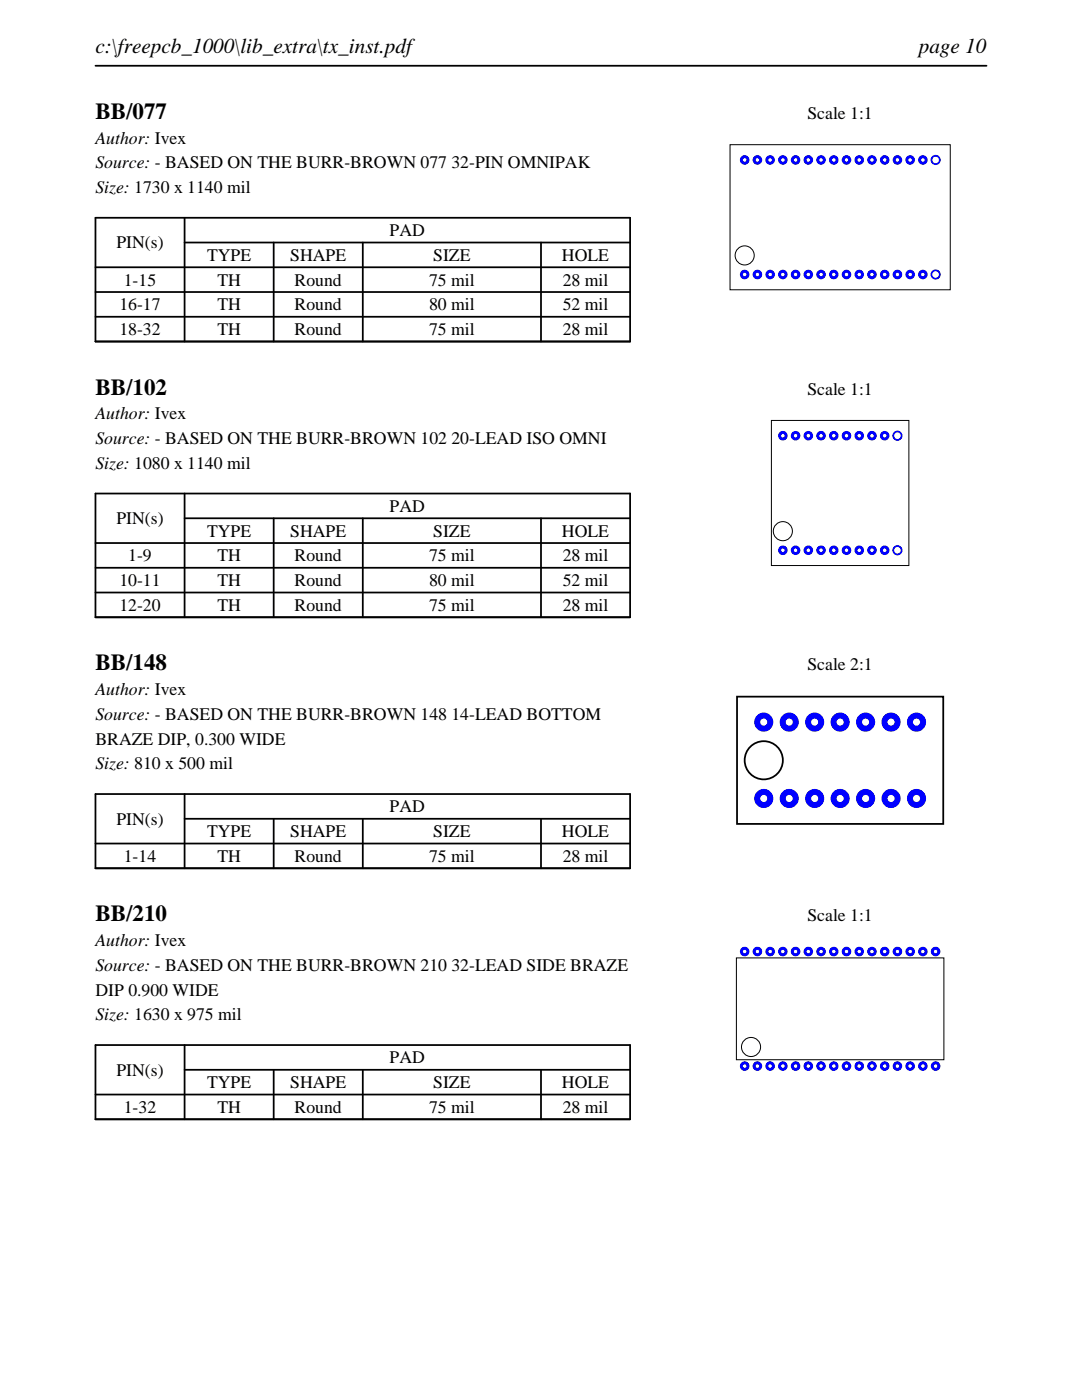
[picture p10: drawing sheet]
<svg xmlns="http://www.w3.org/2000/svg" width="216mm" height="279mm" viewBox="0 0 216 279" stroke-linecap="round" stroke-linejoin="round" font-family="sans-serif">
<path d="M19 13.1h177.8M19 43.5h106.7v24.7h-106.7zM19 53.3h106.7M19 58.3h106.7M36.8 48.4h88.9M36.8 43.5v24.7M54.6 48.4v19.8M72.4 48.4v19.8M107.9 48.4v19.8M19 63.2h106.7" fill="none" stroke="#000" stroke-width=".35"/>
<g fill="none" stroke="#000" stroke-width=".2">
<path d="M145.7 28.9h43.9v28.9h-43.9z"/>
<circle cx="148.6" cy="51" r="1.91"/>
</g>
<g fill="#00f">
<path d="M147.6 54.8a.95 .95 0 0 0 1.9 0 .95 .95 0 0 0-1.9 0zM148.2 54.8a.36 .36 0 0 1 .7 0 .36 .36 0 0 1-.7 0z"/>
<path d="M150.2 54.8a.95 .95 0 0 0 1.9 0 .95 .95 0 0 0-1.9 0zM150.8 54.8a.36 .36 0 0 1 .7 0 .36 .36 0 0 1-.7 0z"/>
<path d="M152.7 54.8a.95 .95 0 0 0 1.9 0 .95 .95 0 0 0-1.9 0zM153.3 54.8a.36 .36 0 0 1 .7 0 .36 .36 0 0 1-.7 0z"/>
<path d="M155.3 54.8a.95 .95 0 0 0 1.9 0 .95 .95 0 0 0-1.9 0zM155.9 54.8a.36 .36 0 0 1 .7 0 .36 .36 0 0 1-.7 0z"/>
<path d="M157.8 54.8a.95 .95 0 0 0 1.9 0 .95 .95 0 0 0-1.9 0zM158.4 54.8a.36 .36 0 0 1 .7 0 .36 .36 0 0 1-.7 0z"/>
<path d="M160.3 54.8a.95 .95 0 0 0 1.9 0 .95 .95 0 0 0-1.9 0zM160.9 54.8a.36 .36 0 0 1 .7 0 .36 .36 0 0 1-.7 0z"/>
<path d="M162.9 54.8a.95 .95 0 0 0 1.9 0 .95 .95 0 0 0-1.9 0zM163.5 54.8a.36 .36 0 0 1 .7 0 .36 .36 0 0 1-.7 0z"/>
<path d="M165.4 54.8a.95 .95 0 0 0 1.9 0 .95 .95 0 0 0-1.9 0zM166 54.8a.36 .36 0 0 1 .7 0 .36 .36 0 0 1-.7 0z"/>
<path d="M168 54.8a.95 .95 0 0 0 1.9 0 .95 .95 0 0 0-1.9 0zM168.6 54.8a.36 .36 0 0 1 .7 0 .36 .36 0 0 1-.7 0z"/>
<path d="M170.5 54.8a.95 .95 0 0 0 1.9 0 .95 .95 0 0 0-1.9 0zM171.1 54.8a.36 .36 0 0 1 .7 0 .36 .36 0 0 1-.7 0z"/>
<path d="M173 54.8a.95 .95 0 0 0 1.9 0 .95 .95 0 0 0-1.9 0zM173.6 54.8a.36 .36 0 0 1 .7 0 .36 .36 0 0 1-.7 0z"/>
<path d="M175.6 54.8a.95 .95 0 0 0 1.9 0 .95 .95 0 0 0-1.9 0zM176.2 54.8a.36 .36 0 0 1 .7 0 .36 .36 0 0 1-.7 0z"/>
<path d="M178.1 54.8a.95 .95 0 0 0 1.9 0 .95 .95 0 0 0-1.9 0zM178.7 54.8a.36 .36 0 0 1 .7 0 .36 .36 0 0 1-.7 0z"/>
<path d="M180.7 54.8a.95 .95 0 0 0 1.9 0 .95 .95 0 0 0-1.9 0zM181.3 54.8a.36 .36 0 0 1 .7 0 .36 .36 0 0 1-.7 0z"/>
<path d="M183.2 54.8a.95 .95 0 0 0 1.9 0 .95 .95 0 0 0-1.9 0zM183.8 54.8a.36 .36 0 0 1 .7 0 .36 .36 0 0 1-.7 0z"/>
<path d="M185.7 54.8a1.02 1.02 0 0 0 2 0 1.02 1.02 0 0 0-2 0zM186 54.8a.7 .7 0 0 1 1.4 0 .7 .7 0 0 1-1.4 0z"/>
<path d="M185.7 31.9a1.02 1.02 0 0 0 2 0 1.02 1.02 0 0 0-2 0zM186 31.9a.7 .7 0 0 1 1.4 0 .7 .7 0 0 1-1.4 0z"/>
<path d="M183.2 31.9a.95 .95 0 0 0 1.9 0 .95 .95 0 0 0-1.9 0zM183.8 31.9a.36 .36 0 0 1 .7 0 .36 .36 0 0 1-.7 0z"/>
<path d="M180.7 31.9a.95 .95 0 0 0 1.9 0 .95 .95 0 0 0-1.9 0zM181.3 31.9a.36 .36 0 0 1 .7 0 .36 .36 0 0 1-.7 0z"/>
<path d="M178.1 31.9a.95 .95 0 0 0 1.9 0 .95 .95 0 0 0-1.9 0zM178.7 31.9a.36 .36 0 0 1 .7 0 .36 .36 0 0 1-.7 0z"/>
<path d="M175.6 31.9a.95 .95 0 0 0 1.9 0 .95 .95 0 0 0-1.9 0zM176.2 31.9a.36 .36 0 0 1 .7 0 .36 .36 0 0 1-.7 0z"/>
<path d="M173 31.9a.95 .95 0 0 0 1.9 0 .95 .95 0 0 0-1.9 0zM173.6 31.9a.36 .36 0 0 1 .7 0 .36 .36 0 0 1-.7 0z"/>
<path d="M170.5 31.9a.95 .95 0 0 0 1.9 0 .95 .95 0 0 0-1.9 0zM171.1 31.9a.36 .36 0 0 1 .7 0 .36 .36 0 0 1-.7 0z"/>
<path d="M168 31.9a.95 .95 0 0 0 1.9 0 .95 .95 0 0 0-1.9 0zM168.6 31.9a.36 .36 0 0 1 .7 0 .36 .36 0 0 1-.7 0z"/>
<path d="M165.4 31.9a.95 .95 0 0 0 1.9 0 .95 .95 0 0 0-1.9 0zM166 31.9a.36 .36 0 0 1 .7 0 .36 .36 0 0 1-.7 0z"/>
<path d="M162.9 31.9a.95 .95 0 0 0 1.9 0 .95 .95 0 0 0-1.9 0zM163.5 31.9a.36 .36 0 0 1 .7 0 .36 .36 0 0 1-.7 0z"/>
<path d="M160.3 31.9a.95 .95 0 0 0 1.9 0 .95 .95 0 0 0-1.9 0zM160.9 31.9a.36 .36 0 0 1 .7 0 .36 .36 0 0 1-.7 0z"/>
<path d="M157.8 31.9a.95 .95 0 0 0 1.9 0 .95 .95 0 0 0-1.9 0zM158.4 31.9a.36 .36 0 0 1 .7 0 .36 .36 0 0 1-.7 0z"/>
<path d="M155.3 31.9a.95 .95 0 0 0 1.9 0 .95 .95 0 0 0-1.9 0zM155.9 31.9a.36 .36 0 0 1 .7 0 .36 .36 0 0 1-.7 0z"/>
<path d="M152.7 31.9a.95 .95 0 0 0 1.9 0 .95 .95 0 0 0-1.9 0zM153.3 31.9a.36 .36 0 0 1 .7 0 .36 .36 0 0 1-.7 0z"/>
<path d="M150.2 31.9a.95 .95 0 0 0 1.9 0 .95 .95 0 0 0-1.9 0zM150.8 31.9a.36 .36 0 0 1 .7 0 .36 .36 0 0 1-.7 0z"/>
<path d="M147.6 31.9a.95 .95 0 0 0 1.9 0 .95 .95 0 0 0-1.9 0zM148.2 31.9a.36 .36 0 0 1 .7 0 .36 .36 0 0 1-.7 0z"/>
</g>
<path d="M19 98.5h106.7v24.7h-106.7zM36.8 98.5v24.7M19 108.4h106.7M19 113.3h106.7M19 118.3h106.7M36.8 103.4h88.9M54.6 103.4v19.8M72.4 103.4v19.8M107.9 103.4v19.8" fill="none" stroke="#000" stroke-width=".35"/>
<g fill="none" stroke="#000" stroke-width=".2">
<path d="M153.9 83.9h27.5v29h-27.5z"/>
<circle cx="156.2" cy="106" r="1.91"/>
</g>
<g fill="#00f">
<path d="M155.3 109.8a.95 .95 0 0 0 1.9 0 .95 .95 0 0 0-1.9 0zM155.9 109.8a.36 .36 0 0 1 .7 0 .36 .36 0 0 1-.7 0z"/>
<path d="M157.8 109.8a.95 .95 0 0 0 1.9 0 .95 .95 0 0 0-1.9 0zM158.4 109.8a.36 .36 0 0 1 .7 0 .36 .36 0 0 1-.7 0z"/>
<path d="M160.3 109.8a.95 .95 0 0 0 1.9 0 .95 .95 0 0 0-1.9 0zM160.9 109.8a.36 .36 0 0 1 .7 0 .36 .36 0 0 1-.7 0z"/>
<path d="M162.9 109.8a.95 .95 0 0 0 1.9 0 .95 .95 0 0 0-1.9 0zM163.5 109.8a.36 .36 0 0 1 .7 0 .36 .36 0 0 1-.7 0z"/>
<path d="M165.4 109.8a.95 .95 0 0 0 1.9 0 .95 .95 0 0 0-1.9 0zM166 109.8a.36 .36 0 0 1 .7 0 .36 .36 0 0 1-.7 0z"/>
<path d="M168 109.8a.95 .95 0 0 0 1.9 0 .95 .95 0 0 0-1.9 0zM168.6 109.8a.36 .36 0 0 1 .7 0 .36 .36 0 0 1-.7 0z"/>
<path d="M170.5 109.8a.95 .95 0 0 0 1.9 0 .95 .95 0 0 0-1.9 0zM171.1 109.8a.36 .36 0 0 1 .7 0 .36 .36 0 0 1-.7 0z"/>
<path d="M173 109.8a.95 .95 0 0 0 1.9 0 .95 .95 0 0 0-1.9 0zM173.6 109.8a.36 .36 0 0 1 .7 0 .36 .36 0 0 1-.7 0z"/>
<path d="M175.6 109.8a.95 .95 0 0 0 1.9 0 .95 .95 0 0 0-1.9 0zM176.2 109.8a.36 .36 0 0 1 .7 0 .36 .36 0 0 1-.7 0z"/>
<path d="M178.1 109.8a1.02 1.02 0 0 0 2 0 1.02 1.02 0 0 0-2 0zM178.4 109.8a.66 .66 0 0 1 1.3 0 .66 .66 0 0 1-1.3 0z"/>
<path d="M178.1 87a1.02 1.02 0 0 0 2 0 1.02 1.02 0 0 0-2 0zM178.4 87a.66 .66 0 0 1 1.3 0 .66 .66 0 0 1-1.3 0z"/>
<path d="M175.6 87a.95 .95 0 0 0 1.9 0 .95 .95 0 0 0-1.9 0zM176.2 87a.36 .36 0 0 1 .7 0 .36 .36 0 0 1-.7 0z"/>
<path d="M173 87a.95 .95 0 0 0 1.9 0 .95 .95 0 0 0-1.9 0zM173.6 87a.36 .36 0 0 1 .7 0 .36 .36 0 0 1-.7 0z"/>
<path d="M170.5 87a.95 .95 0 0 0 1.9 0 .95 .95 0 0 0-1.9 0zM171.1 87a.36 .36 0 0 1 .7 0 .36 .36 0 0 1-.7 0z"/>
<path d="M168 87a.95 .95 0 0 0 1.9 0 .95 .95 0 0 0-1.9 0zM168.6 87a.36 .36 0 0 1 .7 0 .36 .36 0 0 1-.7 0z"/>
<path d="M165.4 87a.95 .95 0 0 0 1.9 0 .95 .95 0 0 0-1.9 0zM166 87a.36 .36 0 0 1 .7 0 .36 .36 0 0 1-.7 0z"/>
<path d="M162.9 87a.95 .95 0 0 0 1.9 0 .95 .95 0 0 0-1.9 0zM163.5 87a.36 .36 0 0 1 .7 0 .36 .36 0 0 1-.7 0z"/>
<path d="M160.3 87a.95 .95 0 0 0 1.9 0 .95 .95 0 0 0-1.9 0zM160.9 87a.36 .36 0 0 1 .7 0 .36 .36 0 0 1-.7 0z"/>
<path d="M157.8 87a.95 .95 0 0 0 1.9 0 .95 .95 0 0 0-1.9 0zM158.4 87a.36 .36 0 0 1 .7 0 .36 .36 0 0 1-.7 0z"/>
<path d="M155.3 87a.95 .95 0 0 0 1.9 0 .95 .95 0 0 0-1.9 0zM155.9 87a.36 .36 0 0 1 .7 0 .36 .36 0 0 1-.7 0z"/>
</g>
<path d="M19 158.5h106.7v14.8h-106.7zM36.8 158.5v14.8M19 168.3h106.7M36.8 163.4h88.9M54.6 163.4v9.9M72.4 163.4v9.9M107.9 163.4v9.9" fill="none" stroke="#000" stroke-width=".35"/>
<g fill="none" stroke="#000" stroke-width=".36">
<path d="M147.1 139h41.1v25.4h-41.1z"/>
<circle cx="152.4" cy="151.7" r="3.8"/>
</g>
<g fill="#00f">
<path d="M150.5 159.4a1.91 1.91 0 0 0 3.8 0 1.91 1.91 0 0 0-3.8 0zM151.7 159.4a.71 .71 0 0 1 1.4 0 .71 .71 0 0 1-1.4 0z"/>
<path d="M155.6 159.4a1.91 1.91 0 0 0 3.8 0 1.91 1.91 0 0 0-3.8 0zM156.8 159.4a.71 .71 0 0 1 1.4 0 .71 .71 0 0 1-1.4 0z"/>
<path d="M160.7 159.4a1.91 1.91 0 0 0 3.8 0 1.91 1.91 0 0 0-3.8 0zM161.8 159.4a.75 .75 0 0 1 1.5 0 .75 .75 0 0 1-1.5 0z"/>
<path d="M165.7 159.4a1.91 1.91 0 0 0 3.8 0 1.91 1.91 0 0 0-3.8 0zM166.9 159.4a.75 .75 0 0 1 1.5 0 .75 .75 0 0 1-1.5 0z"/>
<path d="M170.8 159.4a1.91 1.91 0 0 0 3.8 0 1.91 1.91 0 0 0-3.8 0zM172 159.4a.71 .71 0 0 1 1.4 0 .71 .71 0 0 1-1.4 0z"/>
<path d="M175.9 159.4a1.91 1.91 0 0 0 3.8 0 1.91 1.91 0 0 0-3.8 0zM177.1 159.4a.71 .71 0 0 1 1.4 0 .71 .71 0 0 1-1.4 0z"/>
<path d="M181 159.4a1.91 1.91 0 0 0 3.8 0 1.91 1.91 0 0 0-3.8 0zM182.2 159.4a.71 .71 0 0 1 1.4 0 .71 .71 0 0 1-1.4 0z"/>
<path d="M181 144.1a1.91 1.91 0 0 0 3.8 0 1.91 1.91 0 0 0-3.8 0zM182.2 144.1a.71 .71 0 0 1 1.4 0 .71 .71 0 0 1-1.4 0z"/>
<path d="M175.9 144.1a1.91 1.91 0 0 0 3.8 0 1.91 1.91 0 0 0-3.8 0zM177.1 144.1a.71 .71 0 0 1 1.4 0 .71 .71 0 0 1-1.4 0z"/>
<path d="M170.8 144.1a1.91 1.91 0 0 0 3.8 0 1.91 1.91 0 0 0-3.8 0zM172 144.1a.71 .71 0 0 1 1.4 0 .71 .71 0 0 1-1.4 0z"/>
<path d="M165.7 144.1a1.91 1.91 0 0 0 3.8 0 1.91 1.91 0 0 0-3.8 0zM166.9 144.1a.75 .75 0 0 1 1.5 0 .75 .75 0 0 1-1.5 0z"/>
<path d="M160.7 144.1a1.91 1.91 0 0 0 3.8 0 1.91 1.91 0 0 0-3.8 0zM161.8 144.1a.75 .75 0 0 1 1.5 0 .75 .75 0 0 1-1.5 0z"/>
<path d="M155.6 144.1a1.91 1.91 0 0 0 3.8 0 1.91 1.91 0 0 0-3.8 0zM156.8 144.1a.71 .71 0 0 1 1.4 0 .71 .71 0 0 1-1.4 0z"/>
<path d="M150.5 144.1a1.91 1.91 0 0 0 3.8 0 1.91 1.91 0 0 0-3.8 0zM151.7 144.1a.71 .71 0 0 1 1.4 0 .71 .71 0 0 1-1.4 0z"/>
</g>
<path d="M19 208.6h106.7v14.8h-106.7zM19 218.4h106.7M36.8 213.5h88.9M36.8 208.6v14.8M54.6 213.5v9.9M72.4 213.5v9.9M107.9 213.5v9.9" fill="none" stroke="#000" stroke-width=".35"/>
<g fill="none" stroke="#000" stroke-width=".2">
<path d="M146.9 191.2h41.4v20.3h-41.4z"/>
<circle cx="149.9" cy="209" r="1.91"/>
</g>
<g fill="#00f">
<path d="M147.6 212.8a.95 .95 0 0 0 1.9 0 .95 .95 0 0 0-1.9 0zM148.2 212.8a.36 .36 0 0 1 .7 0 .36 .36 0 0 1-.7 0z"/>
<path d="M150.2 212.8a.95 .95 0 0 0 1.9 0 .95 .95 0 0 0-1.9 0zM150.8 212.8a.36 .36 0 0 1 .7 0 .36 .36 0 0 1-.7 0z"/>
<path d="M152.7 212.8a.95 .95 0 0 0 1.9 0 .95 .95 0 0 0-1.9 0zM153.3 212.8a.36 .36 0 0 1 .7 0 .36 .36 0 0 1-.7 0z"/>
<path d="M155.3 212.8a.95 .95 0 0 0 1.9 0 .95 .95 0 0 0-1.9 0zM155.9 212.8a.36 .36 0 0 1 .7 0 .36 .36 0 0 1-.7 0z"/>
<path d="M157.8 212.8a.95 .95 0 0 0 1.9 0 .95 .95 0 0 0-1.9 0zM158.4 212.8a.36 .36 0 0 1 .7 0 .36 .36 0 0 1-.7 0z"/>
<path d="M160.3 212.8a.95 .95 0 0 0 1.9 0 .95 .95 0 0 0-1.9 0zM160.9 212.8a.36 .36 0 0 1 .7 0 .36 .36 0 0 1-.7 0z"/>
<path d="M162.9 212.8a.95 .95 0 0 0 1.9 0 .95 .95 0 0 0-1.9 0zM163.5 212.8a.36 .36 0 0 1 .7 0 .36 .36 0 0 1-.7 0z"/>
<path d="M165.4 212.8a.95 .95 0 0 0 1.9 0 .95 .95 0 0 0-1.9 0zM166 212.8a.36 .36 0 0 1 .7 0 .36 .36 0 0 1-.7 0z"/>
<path d="M168 212.8a.95 .95 0 0 0 1.9 0 .95 .95 0 0 0-1.9 0zM168.6 212.8a.36 .36 0 0 1 .7 0 .36 .36 0 0 1-.7 0z"/>
<path d="M170.5 212.8a.95 .95 0 0 0 1.9 0 .95 .95 0 0 0-1.9 0zM171.1 212.8a.36 .36 0 0 1 .7 0 .36 .36 0 0 1-.7 0z"/>
<path d="M173 212.8a.95 .95 0 0 0 1.9 0 .95 .95 0 0 0-1.9 0zM173.6 212.8a.36 .36 0 0 1 .7 0 .36 .36 0 0 1-.7 0z"/>
<path d="M175.6 212.8a.95 .95 0 0 0 1.9 0 .95 .95 0 0 0-1.9 0zM176.2 212.8a.36 .36 0 0 1 .7 0 .36 .36 0 0 1-.7 0z"/>
<path d="M178.1 212.8a.95 .95 0 0 0 1.9 0 .95 .95 0 0 0-1.9 0zM178.7 212.8a.36 .36 0 0 1 .7 0 .36 .36 0 0 1-.7 0z"/>
<path d="M180.7 212.8a.95 .95 0 0 0 1.9 0 .95 .95 0 0 0-1.9 0zM181.3 212.8a.36 .36 0 0 1 .7 0 .36 .36 0 0 1-.7 0z"/>
<path d="M183.2 212.8a.95 .95 0 0 0 1.9 0 .95 .95 0 0 0-1.9 0zM183.8 212.8a.36 .36 0 0 1 .7 0 .36 .36 0 0 1-.7 0z"/>
<path d="M185.7 212.8a.95 .95 0 0 0 1.9 0 .95 .95 0 0 0-1.9 0zM186.3 212.8a.36 .36 0 0 1 .7 0 .36 .36 0 0 1-.7 0z"/>
<path d="M185.7 189.9a.95 .95 0 0 0 1.9 0 .95 .95 0 0 0-1.9 0zM186.3 189.9a.36 .36 0 0 1 .7 0 .36 .36 0 0 1-.7 0z"/>
<path d="M183.2 189.9a.95 .95 0 0 0 1.9 0 .95 .95 0 0 0-1.9 0zM183.8 189.9a.36 .36 0 0 1 .7 0 .36 .36 0 0 1-.7 0z"/>
<path d="M180.7 189.9a.95 .95 0 0 0 1.9 0 .95 .95 0 0 0-1.9 0zM181.3 189.9a.36 .36 0 0 1 .7 0 .36 .36 0 0 1-.7 0z"/>
<path d="M178.1 189.9a.95 .95 0 0 0 1.9 0 .95 .95 0 0 0-1.9 0zM178.7 189.9a.36 .36 0 0 1 .7 0 .36 .36 0 0 1-.7 0z"/>
<path d="M175.6 189.9a.95 .95 0 0 0 1.9 0 .95 .95 0 0 0-1.9 0zM176.2 189.9a.36 .36 0 0 1 .7 0 .36 .36 0 0 1-.7 0z"/>
<path d="M173 189.9a.95 .95 0 0 0 1.9 0 .95 .95 0 0 0-1.9 0zM173.6 189.9a.36 .36 0 0 1 .7 0 .36 .36 0 0 1-.7 0z"/>
<path d="M170.5 189.9a.95 .95 0 0 0 1.9 0 .95 .95 0 0 0-1.9 0zM171.1 189.9a.36 .36 0 0 1 .7 0 .36 .36 0 0 1-.7 0z"/>
<path d="M168 189.9a.95 .95 0 0 0 1.9 0 .95 .95 0 0 0-1.9 0zM168.6 189.9a.36 .36 0 0 1 .7 0 .36 .36 0 0 1-.7 0z"/>
<path d="M165.4 189.9a.95 .95 0 0 0 1.9 0 .95 .95 0 0 0-1.9 0zM166 189.9a.36 .36 0 0 1 .7 0 .36 .36 0 0 1-.7 0z"/>
<path d="M162.9 189.9a.95 .95 0 0 0 1.9 0 .95 .95 0 0 0-1.9 0zM163.5 189.9a.36 .36 0 0 1 .7 0 .36 .36 0 0 1-.7 0z"/>
<path d="M160.3 189.9a.95 .95 0 0 0 1.9 0 .95 .95 0 0 0-1.9 0zM160.9 189.9a.36 .36 0 0 1 .7 0 .36 .36 0 0 1-.7 0z"/>
<path d="M157.8 189.9a.95 .95 0 0 0 1.9 0 .95 .95 0 0 0-1.9 0zM158.4 189.9a.36 .36 0 0 1 .7 0 .36 .36 0 0 1-.7 0z"/>
<path d="M155.3 189.9a.95 .95 0 0 0 1.9 0 .95 .95 0 0 0-1.9 0zM155.9 189.9a.36 .36 0 0 1 .7 0 .36 .36 0 0 1-.7 0z"/>
<path d="M152.7 189.9a.95 .95 0 0 0 1.9 0 .95 .95 0 0 0-1.9 0zM153.3 189.9a.36 .36 0 0 1 .7 0 .36 .36 0 0 1-.7 0z"/>
<path d="M150.2 189.9a.95 .95 0 0 0 1.9 0 .95 .95 0 0 0-1.9 0zM150.8 189.9a.36 .36 0 0 1 .7 0 .36 .36 0 0 1-.7 0z"/>
<path d="M147.6 189.9a.95 .95 0 0 0 1.9 0 .95 .95 0 0 0-1.9 0zM148.2 189.9a.36 .36 0 0 1 .7 0 .36 .36 0 0 1-.7 0z"/>
</g>
<g font-size="4.6">
<text x="19" y="23.7">BB/077</text>
<text x="19" y="78.7">BB/102</text>
<text x="19" y="133.8">BB/148</text>
<text x="19" y="183.9">BB/210</text>
</g>
<g font-size="4.2">
<text x="19" y="10.6">c:\freepcb_1000\lib_extra\tx_inst.pdf</text>
<text x="183.3" y="10.6">page 10</text>
</g>
<g font-size="3.5">
<text x="161.1" y="23.7">Scale 1:1</text>
<text x="19" y="28.6">Author: Ivex</text>
<text x="19" y="33.6">Source: - BASED ON THE BURR-BROWN 077 32-PIN OMNIPAK</text>
<text x="19" y="38.5">Size: 1730 x 1140 mil</text>
<text x="77.8" y="47.1">PAD</text>
<text x="23.2" y="49.6">PIN(s)</text>
<text x="41.3" y="52.1">TYPE</text>
<text x="57.9" y="52.1">SHAPE</text>
<text x="86.4" y="52.1">SIZE</text>
<text x="112.1" y="52.1">HOLE</text>
<text x="24.7" y="57">1-15</text>
<text x="43.4" y="57">TH</text>
<text x="58.8" y="57">Round</text>
<text x="85.6" y="57">75 mil</text>
<text x="112.3" y="57">28 mil</text>
<text x="23.8" y="61.9">16-17</text>
<text x="43.4" y="61.9">TH</text>
<text x="58.8" y="61.9">Round</text>
<text x="85.6" y="61.9">80 mil</text>
<text x="112.3" y="61.9">52 mil</text>
<text x="23.8" y="66.9">18-32</text>
<text x="43.4" y="66.9">TH</text>
<text x="58.8" y="66.9">Round</text>
<text x="85.6" y="66.9">75 mil</text>
<text x="112.3" y="66.9">28 mil</text>
<text x="19" y="83.7">Author: Ivex</text>
<text x="161.1" y="78.7">Scale 1:1</text>
<text x="19" y="88.6">Source: - BASED ON THE BURR-BROWN 102 20-LEAD ISO OMNI</text>
<text x="19" y="93.6">Size: 1080 x 1140 mil</text>
<text x="23.2" y="104.6">PIN(s)</text>
<text x="41.3" y="107.1">TYPE</text>
<text x="57.9" y="107.1">SHAPE</text>
<text x="77.8" y="102.2">PAD</text>
<text x="86.4" y="107.1">SIZE</text>
<text x="112.1" y="107.1">HOLE</text>
<text x="25.6" y="112">1-9</text>
<text x="43.4" y="112">TH</text>
<text x="58.8" y="112">Round</text>
<text x="85.6" y="112">75 mil</text>
<text x="112.3" y="112">28 mil</text>
<text x="23.8" y="117">10-11</text>
<text x="43.4" y="117">TH</text>
<text x="58.8" y="117">Round</text>
<text x="85.6" y="117">80 mil</text>
<text x="112.3" y="117">52 mil</text>
<text x="23.8" y="121.9">12-20</text>
<text x="43.4" y="121.9">TH</text>
<text x="58.8" y="121.9">Round</text>
<text x="85.6" y="121.9">75 mil</text>
<text x="112.3" y="121.9">28 mil</text>
<text x="161.1" y="133.8">Scale 2:1</text>
<text x="19" y="138.7">Author: Ivex</text>
<text x="19" y="143.7">Source: - BASED ON THE BURR-BROWN 148 14-LEAD BOTTOM</text>
<text x="19" y="148.6">BRAZE DIP, 0.300 WIDE</text>
<text x="19" y="153.5">Size: 810 x 500 mil</text>
<text x="23.2" y="164.6">PIN(s)</text>
<text x="41.3" y="167.1">TYPE</text>
<text x="57.9" y="167.1">SHAPE</text>
<text x="77.8" y="162.1">PAD</text>
<text x="86.4" y="167.1">SIZE</text>
<text x="112.1" y="167.1">HOLE</text>
<text x="24.7" y="172">1-14</text>
<text x="43.4" y="172">TH</text>
<text x="58.8" y="172">Round</text>
<text x="85.6" y="172">75 mil</text>
<text x="112.3" y="172">28 mil</text>
<text x="161.1" y="183.9">Scale 1:1</text>
<text x="19" y="188.8">Author: Ivex</text>
<text x="19" y="193.7">Source: - BASED ON THE BURR-BROWN 210 32-LEAD SIDE BRAZE</text>
<text x="19" y="198.7">DIP 0.900 WIDE</text>
<text x="19" y="203.6">Size: 1630 x 975 mil</text>
<text x="23.2" y="214.7">PIN(s)</text>
<text x="77.8" y="212.2">PAD</text>
<text x="41.3" y="217.2">TYPE</text>
<text x="57.9" y="217.2">SHAPE</text>
<text x="86.4" y="217.2">SIZE</text>
<text x="112.1" y="217.2">HOLE</text>
<text x="24.7" y="222.1">1-32</text>
<text x="43.4" y="222.1">TH</text>
<text x="58.8" y="222.1">Round</text>
<text x="85.6" y="222.1">75 mil</text>
<text x="112.3" y="222.1">28 mil</text>
</g>
</svg>
